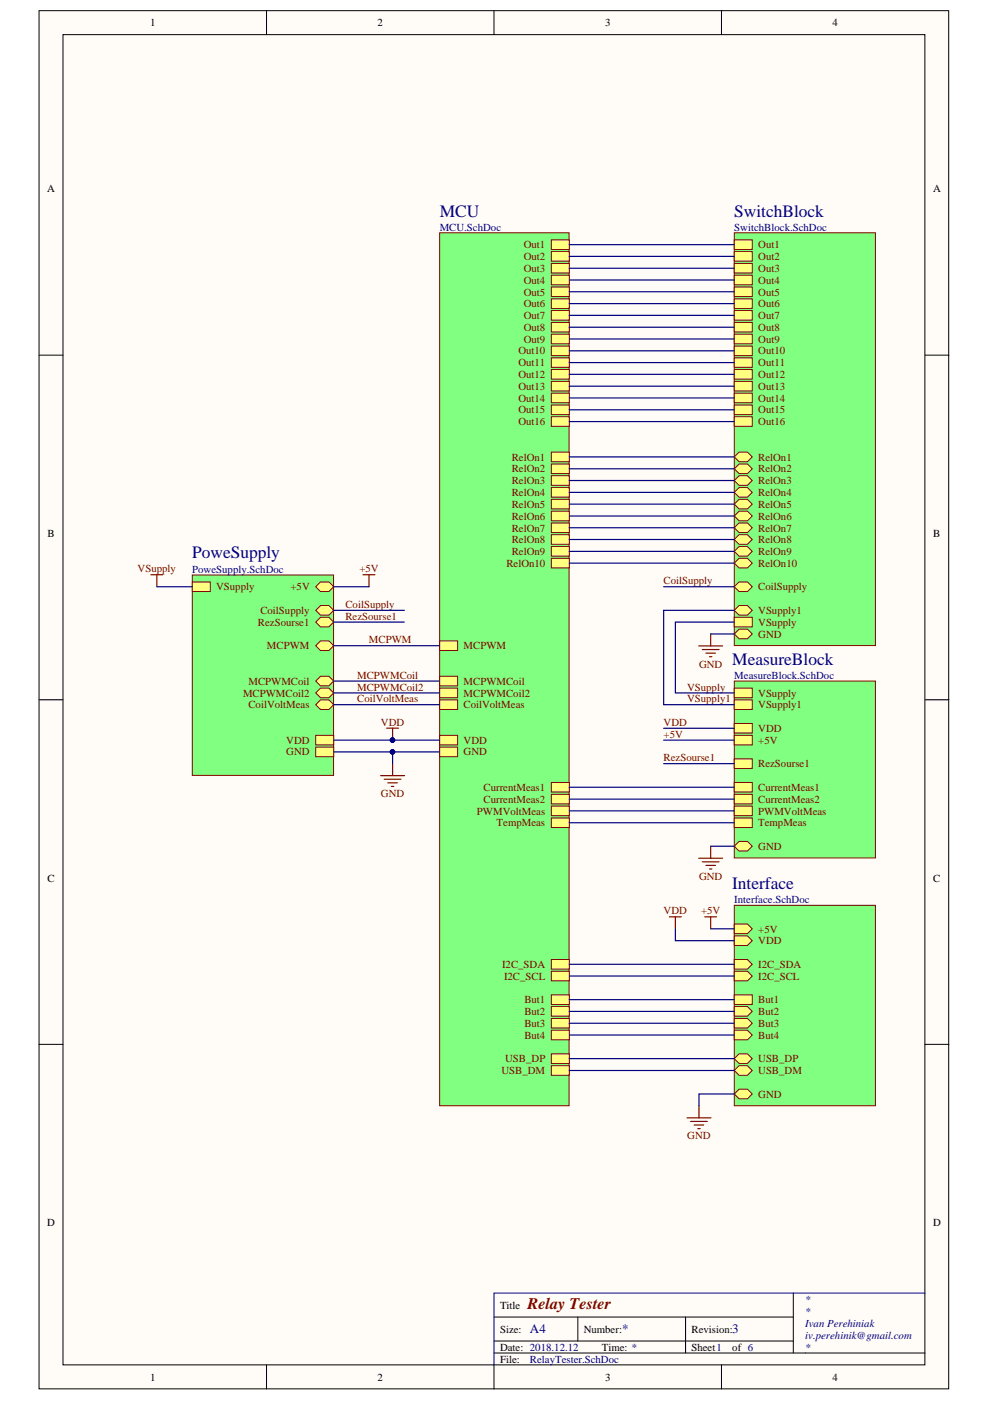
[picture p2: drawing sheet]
<svg xmlns="http://www.w3.org/2000/svg" width="210mm" height="297mm" viewBox="0 0 210 297" stroke-linecap="round" stroke-linejoin="round" font-family="sans-serif">
<g fill="#fffcf8" stroke="#000" stroke-width=".21">
<path d="M8.3 2.3h192.8v292.2h-192.8z"/>
<path d="M13.4 7.3h182.7v282.1h-182.7z"/>
</g>
<g fill="none" stroke="#000" stroke-width=".21">
<path d="M56.5 2.2v5.1M104.7 2.2v5.1M153 2.2v5.1M8.3 75.3h5.1M196.1 75.3h5.1M8.3 148.4h5.1M196.1 148.4h5.1M8.3 221.4h5.1M196.1 221.4h5.1M104.7 279.2h63.5M122.5 279.2v5.1M145.4 279.2v7.7"/>
<path d="M168.2 274.2v12.7M56.5 289.4v5.1M104.7 289.4v5.1M104.7 286.9h91.4M104.7 284.3h63.5M153 289.4v5.1"/>
</g>
<path d="M196.1 274.2h-91.4v15.2" fill="none" stroke="#000080" stroke-width=".21"/>
<path d="M141.9 194.4h2.6M143.2 194.4v2.5" fill="none" stroke="#800000" stroke-width=".25"/>
<path d="M155.7 191.9h29.9v42.5h-29.9z" fill="#80ff80" stroke="#800000" stroke-width=".21"/>
<path d="M155.7 195.9h2.8l1 1-1 1h-2.8z" fill-rule="evenodd" fill="#ffff80"/>
<path d="M155.7 195.9h2.8l1 1-1 1h-2.8z" fill="none" stroke="#800000" stroke-width=".21"/>
<path d="M155.7 203.4h2.8l1 1-1 1.1h-2.8z" fill-rule="evenodd" fill="#ffff80"/>
<path d="M155.7 203.4h2.8l1 1-1 1.1h-2.8z" fill="none" stroke="#800000" stroke-width=".21"/>
<path d="M155.7 205.9h2.8l1 1-1 1.1h-2.8z" fill-rule="evenodd" fill="#ffff80"/>
<path d="M155.7 205.9h2.8l1 1-1 1.1h-2.8z" fill="none" stroke="#800000" stroke-width=".21"/>
<path d="M156.7 230.9h1.8l1 1-1 1.1h-1.8l-1-1.1z" fill-rule="evenodd" fill="#ffff80"/>
<path d="M156.7 230.9h1.8l1 1-1 1.1h-1.8l-1-1.1z" fill="none" stroke="#800000" stroke-width=".21"/>
<path d="M155.7 210.9h3.8v2.1h-3.8z" fill-rule="evenodd" fill="#ffff80"/>
<path d="M155.7 210.9h3.8v2.1h-3.8z" fill="none" stroke="#800000" stroke-width=".21"/>
<path d="M155.7 213.4h2.8l1 1-1 1.1h-2.8z" fill-rule="evenodd" fill="#ffff80"/>
<path d="M155.7 213.4h2.8l1 1-1 1.1h-2.8z" fill="none" stroke="#800000" stroke-width=".21"/>
<path d="M155.7 215.9h2.8l1 1.1-1 1h-2.8z" fill-rule="evenodd" fill="#ffff80"/>
<path d="M155.7 215.9h2.8l1 1.1-1 1h-2.8z" fill="none" stroke="#800000" stroke-width=".21"/>
<path d="M155.7 218.4h2.8l1 1-1 1.1h-2.8z" fill-rule="evenodd" fill="#ffff80"/>
<path d="M155.7 218.4h2.8l1 1-1 1.1h-2.8z" fill="none" stroke="#800000" stroke-width=".21"/>
<path d="M155.7 198.4h2.8l1 1-1 1.1h-2.8z" fill-rule="evenodd" fill="#ffff80"/>
<path d="M155.7 198.4h2.8l1 1-1 1.1h-2.8z" fill="none" stroke="#800000" stroke-width=".21"/>
<path d="M156.7 225.9h1.8l1 1.1-1 1h-1.8l-1-1z" fill-rule="evenodd" fill="#ffff80"/>
<path d="M156.7 225.9h1.8l1 1.1-1 1h-1.8l-1-1z" fill="none" stroke="#800000" stroke-width=".21"/>
<path d="M156.7 223.4h1.8l1 1-1 1.1h-1.8l-1-1.1z" fill-rule="evenodd" fill="#ffff80"/>
<path d="M156.7 223.4h1.8l1 1-1 1.1h-1.8l-1-1.1z" fill="none" stroke="#800000" stroke-width=".21"/>
<path d="M40.8 121.9h29.9v42.5h-29.9z" fill="#80ff80" stroke="#800000" stroke-width=".21"/>
<path d="M40.8 123.4h3.8v2h-3.8z" fill-rule="evenodd" fill="#ffff80"/>
<path d="M40.8 123.4h3.8v2h-3.8z" fill="none" stroke="#800000" stroke-width=".21"/>
<path d="M66.9 155.9h3.8v2h-3.8z" fill-rule="evenodd" fill="#ffff80"/>
<path d="M66.9 155.9h3.8v2h-3.8z" fill="none" stroke="#800000" stroke-width=".21"/>
<path d="M66.9 158.4h3.8v2h-3.8z" fill-rule="evenodd" fill="#ffff80"/>
<path d="M66.9 158.4h3.8v2h-3.8z" fill="none" stroke="#800000" stroke-width=".21"/>
<path d="M68 123.4h1.7l1 1-1 1h-1.7l-1.1-1z" fill-rule="evenodd" fill="#ffff80"/>
<path d="M68 123.4h1.7l1 1-1 1h-1.7l-1.1-1z" fill="none" stroke="#800000" stroke-width=".21"/>
<path d="M68 128.4h1.7l1 1-1 1h-1.7l-1.1-1z" fill-rule="evenodd" fill="#ffff80"/>
<path d="M68 128.4h1.7l1 1-1 1h-1.7l-1.1-1z" fill="none" stroke="#800000" stroke-width=".21"/>
<path d="M68 148.4h1.7l1 1-1 1h-1.7l-1.1-1z" fill-rule="evenodd" fill="#ffff80"/>
<path d="M68 148.4h1.7l1 1-1 1h-1.7l-1.1-1z" fill="none" stroke="#800000" stroke-width=".21"/>
<path d="M68 143.4h1.7l1 1-1 1h-1.7l-1.1-1z" fill-rule="evenodd" fill="#ffff80"/>
<path d="M68 143.4h1.7l1 1-1 1h-1.7l-1.1-1z" fill="none" stroke="#800000" stroke-width=".21"/>
<path d="M68 145.9h1.7l1 1-1 1h-1.7l-1.1-1z" fill-rule="evenodd" fill="#ffff80"/>
<path d="M68 145.9h1.7l1 1-1 1h-1.7l-1.1-1z" fill="none" stroke="#800000" stroke-width=".21"/>
<path d="M68 135.9h1.7l1 1-1 1h-1.7l-1.1-1z" fill-rule="evenodd" fill="#ffff80"/>
<path d="M68 135.9h1.7l1 1-1 1h-1.7l-1.1-1z" fill="none" stroke="#800000" stroke-width=".21"/>
<path d="M68 130.9h1.7l1 1-1 1h-1.7l-1.1-1z" fill-rule="evenodd" fill="#ffff80"/>
<path d="M68 130.9h1.7l1 1-1 1h-1.7l-1.1-1z" fill="none" stroke="#800000" stroke-width=".21"/>
<g fill="none" stroke="#800000" stroke-width=".25">
<path d="M32 121.9h2.5M33.3 121.9v2.5M77 121.9h2.5M78.2 121.9v2.5M82 154.4h2.5M83.2 154.4v2.5M80.7 164.4h5.1M81.5 165.2h3.5M82.2 166h2.1M83 166.7h.5M83.2 161.9v2.5M149.4 194.4h2.6"/>
<path d="M150.7 194.4v2.5M145.7 237h5M146.4 237.8h3.6M147.2 238.5h2M147.9 239.3h.5M148.2 234.5v2.5"/>
</g>
<circle cx="83.2" cy="156.9" r=".49" fill="#000080" stroke="#000080" stroke-width=".21"/>
<path d="M155.7 144.4h29.9v37.5h-29.9z" fill="#80ff80" stroke="#800000" stroke-width=".21"/>
<path d="M155.7 148.4h3.8v2h-3.8z" fill-rule="evenodd" fill="#ffff80"/>
<path d="M155.7 148.4h3.8v2h-3.8z" fill="none" stroke="#800000" stroke-width=".21"/>
<path d="M155.7 145.9h3.8v2h-3.8z" fill-rule="evenodd" fill="#ffff80"/>
<path d="M155.7 145.9h3.8v2h-3.8z" fill="none" stroke="#800000" stroke-width=".21"/>
<path d="M155.7 153.4h3.8v2h-3.8z" fill-rule="evenodd" fill="#ffff80"/>
<path d="M155.7 153.4h3.8v2h-3.8z" fill="none" stroke="#800000" stroke-width=".21"/>
<path d="M155.7 165.9h3.8v2h-3.8z" fill-rule="evenodd" fill="#ffff80"/>
<path d="M155.7 165.9h3.8v2h-3.8z" fill="none" stroke="#800000" stroke-width=".21"/>
<path d="M155.7 160.9h3.8v2h-3.8z" fill-rule="evenodd" fill="#ffff80"/>
<path d="M155.7 160.9h3.8v2h-3.8z" fill="none" stroke="#800000" stroke-width=".21"/>
<path d="M155.7 170.9h3.8v2h-3.8z" fill-rule="evenodd" fill="#ffff80"/>
<path d="M155.7 170.9h3.8v2h-3.8z" fill="none" stroke="#800000" stroke-width=".21"/>
<path d="M155.7 168.4h3.8v2h-3.8z" fill-rule="evenodd" fill="#ffff80"/>
<path d="M155.7 168.4h3.8v2h-3.8z" fill="none" stroke="#800000" stroke-width=".21"/>
<path d="M155.7 173.4h3.8v2.1h-3.8z" fill-rule="evenodd" fill="#ffff80"/>
<path d="M155.7 173.4h3.8v2.1h-3.8z" fill="none" stroke="#800000" stroke-width=".21"/>
<path d="M155.7 155.9h3.8v2h-3.8z" fill-rule="evenodd" fill="#ffff80"/>
<path d="M155.7 155.9h3.8v2h-3.8z" fill="none" stroke="#800000" stroke-width=".21"/>
<path d="M156.7 178.4h1.8l1 1-1 1h-1.8l-1-1z" fill-rule="evenodd" fill="#ffff80"/>
<path d="M156.7 178.4h1.8l1 1-1 1h-1.8l-1-1z" fill="none" stroke="#800000" stroke-width=".21"/>
<path d="M93.2 49.4h27.5v185h-27.5z" fill="#80ff80" stroke="#800000" stroke-width=".21"/>
<path d="M116.9 210.9h3.8v2.1h-3.8z" fill-rule="evenodd" fill="#ffff80"/>
<path d="M116.9 210.9h3.8v2.1h-3.8z" fill="none" stroke="#800000" stroke-width=".21"/>
<path d="M116.9 213.4h3.8v2.1h-3.8z" fill-rule="evenodd" fill="#ffff80"/>
<path d="M116.9 213.4h3.8v2.1h-3.8z" fill="none" stroke="#800000" stroke-width=".21"/>
<path d="M116.9 215.9h3.8v2.1h-3.8z" fill-rule="evenodd" fill="#ffff80"/>
<path d="M116.9 215.9h3.8v2.1h-3.8z" fill="none" stroke="#800000" stroke-width=".21"/>
<path d="M116.9 218.4h3.8v2.1h-3.8z" fill-rule="evenodd" fill="#ffff80"/>
<path d="M116.9 218.4h3.8v2.1h-3.8z" fill="none" stroke="#800000" stroke-width=".21"/>
<path d="M116.9 205.9h3.8v2.1h-3.8z" fill-rule="evenodd" fill="#ffff80"/>
<path d="M116.9 205.9h3.8v2.1h-3.8z" fill="none" stroke="#800000" stroke-width=".21"/>
<path d="M116.9 203.4h3.8v2.1h-3.8z" fill-rule="evenodd" fill="#ffff80"/>
<path d="M116.9 203.4h3.8v2.1h-3.8z" fill="none" stroke="#800000" stroke-width=".21"/>
<path d="M116.9 70.9h3.8v2h-3.8z" fill-rule="evenodd" fill="#ffff80"/>
<path d="M116.9 70.9h3.8v2h-3.8z" fill="none" stroke="#800000" stroke-width=".21"/>
<path d="M116.9 68.4h3.8v2h-3.8z" fill-rule="evenodd" fill="#ffff80"/>
<path d="M116.9 68.4h3.8v2h-3.8z" fill="none" stroke="#800000" stroke-width=".21"/>
<path d="M116.9 105.9h3.8v2h-3.8z" fill-rule="evenodd" fill="#ffff80"/>
<path d="M116.9 105.9h3.8v2h-3.8z" fill="none" stroke="#800000" stroke-width=".21"/>
<path d="M116.9 108.4h3.8v2h-3.8z" fill-rule="evenodd" fill="#ffff80"/>
<path d="M116.9 108.4h3.8v2h-3.8z" fill="none" stroke="#800000" stroke-width=".21"/>
<path d="M116.9 100.9h3.8v2h-3.8z" fill-rule="evenodd" fill="#ffff80"/>
<path d="M116.9 100.9h3.8v2h-3.8z" fill="none" stroke="#800000" stroke-width=".21"/>
<path d="M116.9 103.4h3.8v2h-3.8z" fill-rule="evenodd" fill="#ffff80"/>
<path d="M116.9 103.4h3.8v2h-3.8z" fill="none" stroke="#800000" stroke-width=".21"/>
<path d="M116.9 95.9h3.8v2h-3.8z" fill-rule="evenodd" fill="#ffff80"/>
<path d="M116.9 95.9h3.8v2h-3.8z" fill="none" stroke="#800000" stroke-width=".21"/>
<path d="M116.9 98.4h3.8v2h-3.8z" fill-rule="evenodd" fill="#ffff80"/>
<path d="M116.9 98.4h3.8v2h-3.8z" fill="none" stroke="#800000" stroke-width=".21"/>
<path d="M93.2 148.4h3.8v2h-3.8z" fill-rule="evenodd" fill="#ffff80"/>
<path d="M93.2 148.4h3.8v2h-3.8z" fill="none" stroke="#800000" stroke-width=".21"/>
<path d="M116.9 170.9h3.8v2h-3.8z" fill-rule="evenodd" fill="#ffff80"/>
<path d="M116.9 170.9h3.8v2h-3.8z" fill="none" stroke="#800000" stroke-width=".21"/>
<path d="M116.9 165.9h3.8v2h-3.8z" fill-rule="evenodd" fill="#ffff80"/>
<path d="M116.9 165.9h3.8v2h-3.8z" fill="none" stroke="#800000" stroke-width=".21"/>
<path d="M116.9 168.4h3.8v2h-3.8z" fill-rule="evenodd" fill="#ffff80"/>
<path d="M116.9 168.4h3.8v2h-3.8z" fill="none" stroke="#800000" stroke-width=".21"/>
<path d="M116.9 173.4h3.8v2.1h-3.8z" fill-rule="evenodd" fill="#ffff80"/>
<path d="M116.9 173.4h3.8v2.1h-3.8z" fill="none" stroke="#800000" stroke-width=".21"/>
<path d="M93.2 143.4h3.8v2h-3.8z" fill-rule="evenodd" fill="#ffff80"/>
<path d="M93.2 143.4h3.8v2h-3.8z" fill="none" stroke="#800000" stroke-width=".21"/>
<path d="M93.2 135.9h3.8v2h-3.8z" fill-rule="evenodd" fill="#ffff80"/>
<path d="M93.2 135.9h3.8v2h-3.8z" fill="none" stroke="#800000" stroke-width=".21"/>
<path d="M116.9 115.9h3.8v2h-3.8z" fill-rule="evenodd" fill="#ffff80"/>
<path d="M116.9 115.9h3.8v2h-3.8z" fill="none" stroke="#800000" stroke-width=".21"/>
<path d="M116.9 118.4h3.8v2h-3.8z" fill-rule="evenodd" fill="#ffff80"/>
<path d="M116.9 118.4h3.8v2h-3.8z" fill="none" stroke="#800000" stroke-width=".21"/>
<path d="M93.2 145.9h3.8v2h-3.8z" fill-rule="evenodd" fill="#ffff80"/>
<path d="M93.2 145.9h3.8v2h-3.8z" fill="none" stroke="#800000" stroke-width=".21"/>
<path d="M116.9 225.9h3.8v2.1h-3.8z" fill-rule="evenodd" fill="#ffff80"/>
<path d="M116.9 225.9h3.8v2.1h-3.8z" fill="none" stroke="#800000" stroke-width=".21"/>
<path d="M116.9 223.4h3.8v2.1h-3.8z" fill-rule="evenodd" fill="#ffff80"/>
<path d="M116.9 223.4h3.8v2.1h-3.8z" fill="none" stroke="#800000" stroke-width=".21"/>
<path d="M116.9 80.9h3.8v2h-3.8z" fill-rule="evenodd" fill="#ffff80"/>
<path d="M116.9 80.9h3.8v2h-3.8z" fill="none" stroke="#800000" stroke-width=".21"/>
<path d="M116.9 85.9h3.8v2h-3.8z" fill-rule="evenodd" fill="#ffff80"/>
<path d="M116.9 85.9h3.8v2h-3.8z" fill="none" stroke="#800000" stroke-width=".21"/>
<path d="M116.9 83.4h3.8v2h-3.8z" fill-rule="evenodd" fill="#ffff80"/>
<path d="M116.9 83.4h3.8v2h-3.8z" fill="none" stroke="#800000" stroke-width=".21"/>
<path d="M116.9 88.4h3.8v2h-3.8z" fill-rule="evenodd" fill="#ffff80"/>
<path d="M116.9 88.4h3.8v2h-3.8z" fill="none" stroke="#800000" stroke-width=".21"/>
<path d="M116.9 110.9h3.8v2h-3.8z" fill-rule="evenodd" fill="#ffff80"/>
<path d="M116.9 110.9h3.8v2h-3.8z" fill="none" stroke="#800000" stroke-width=".21"/>
<path d="M116.9 113.4h3.8v2h-3.8z" fill-rule="evenodd" fill="#ffff80"/>
<path d="M116.9 113.4h3.8v2h-3.8z" fill="none" stroke="#800000" stroke-width=".21"/>
<path d="M116.9 50.9h3.8v2h-3.8z" fill-rule="evenodd" fill="#ffff80"/>
<path d="M116.9 50.9h3.8v2h-3.8z" fill="none" stroke="#800000" stroke-width=".21"/>
<path d="M116.9 55.9h3.8v2h-3.8z" fill-rule="evenodd" fill="#ffff80"/>
<path d="M116.9 55.9h3.8v2h-3.8z" fill="none" stroke="#800000" stroke-width=".21"/>
<path d="M116.9 53.3h3.8v2.1h-3.8z" fill-rule="evenodd" fill="#ffff80"/>
<path d="M116.9 53.3h3.8v2.1h-3.8z" fill="none" stroke="#800000" stroke-width=".21"/>
<path d="M116.9 58.3h3.8v2.1h-3.8z" fill-rule="evenodd" fill="#ffff80"/>
<path d="M116.9 58.3h3.8v2.1h-3.8z" fill="none" stroke="#800000" stroke-width=".21"/>
<path d="M116.9 63.4h3.8v2h-3.8z" fill-rule="evenodd" fill="#ffff80"/>
<path d="M116.9 63.4h3.8v2h-3.8z" fill="none" stroke="#800000" stroke-width=".21"/>
<path d="M116.9 60.8h3.8v2.1h-3.8z" fill-rule="evenodd" fill="#ffff80"/>
<path d="M116.9 60.8h3.8v2.1h-3.8z" fill="none" stroke="#800000" stroke-width=".21"/>
<path d="M116.9 65.8h3.8v2.1h-3.8z" fill-rule="evenodd" fill="#ffff80"/>
<path d="M116.9 65.8h3.8v2.1h-3.8z" fill="none" stroke="#800000" stroke-width=".21"/>
<path d="M116.9 73.4h3.8v2h-3.8z" fill-rule="evenodd" fill="#ffff80"/>
<path d="M116.9 73.4h3.8v2h-3.8z" fill="none" stroke="#800000" stroke-width=".21"/>
<path d="M116.9 78.3h3.8v2.1h-3.8z" fill-rule="evenodd" fill="#ffff80"/>
<path d="M116.9 78.3h3.8v2.1h-3.8z" fill="none" stroke="#800000" stroke-width=".21"/>
<path d="M116.9 75.9h3.8v2h-3.8z" fill-rule="evenodd" fill="#ffff80"/>
<path d="M116.9 75.9h3.8v2h-3.8z" fill="none" stroke="#800000" stroke-width=".21"/>
<path d="M93.2 155.9h3.8v2h-3.8z" fill-rule="evenodd" fill="#ffff80"/>
<path d="M93.2 155.9h3.8v2h-3.8z" fill="none" stroke="#800000" stroke-width=".21"/>
<path d="M93.2 158.4h3.8v2h-3.8z" fill-rule="evenodd" fill="#ffff80"/>
<path d="M93.2 158.4h3.8v2h-3.8z" fill="none" stroke="#800000" stroke-width=".21"/>
<path d="M155.7 49.4h29.9v87.5h-29.9z" fill="#80ff80" stroke="#800000" stroke-width=".21"/>
<path d="M155.7 50.9h3.8v2h-3.8z" fill-rule="evenodd" fill="#ffff80"/>
<path d="M155.7 50.9h3.8v2h-3.8z" fill="none" stroke="#800000" stroke-width=".21"/>
<path d="M155.7 53.3h3.8v2.1h-3.8z" fill-rule="evenodd" fill="#ffff80"/>
<path d="M155.7 53.3h3.8v2.1h-3.8z" fill="none" stroke="#800000" stroke-width=".21"/>
<path d="M155.7 55.9h3.8v2h-3.8z" fill-rule="evenodd" fill="#ffff80"/>
<path d="M155.7 55.9h3.8v2h-3.8z" fill="none" stroke="#800000" stroke-width=".21"/>
<path d="M155.7 58.3h3.8v2.1h-3.8z" fill-rule="evenodd" fill="#ffff80"/>
<path d="M155.7 58.3h3.8v2.1h-3.8z" fill="none" stroke="#800000" stroke-width=".21"/>
<path d="M155.7 60.8h3.8v2.1h-3.8z" fill-rule="evenodd" fill="#ffff80"/>
<path d="M155.7 60.8h3.8v2.1h-3.8z" fill="none" stroke="#800000" stroke-width=".21"/>
<path d="M155.7 63.4h3.8v2h-3.8z" fill-rule="evenodd" fill="#ffff80"/>
<path d="M155.7 63.4h3.8v2h-3.8z" fill="none" stroke="#800000" stroke-width=".21"/>
<path d="M155.7 65.8h3.8v2.1h-3.8z" fill-rule="evenodd" fill="#ffff80"/>
<path d="M155.7 65.8h3.8v2.1h-3.8z" fill="none" stroke="#800000" stroke-width=".21"/>
<path d="M155.7 68.4h3.8v2h-3.8z" fill-rule="evenodd" fill="#ffff80"/>
<path d="M155.7 68.4h3.8v2h-3.8z" fill="none" stroke="#800000" stroke-width=".21"/>
<path d="M155.7 70.9h3.8v2h-3.8z" fill-rule="evenodd" fill="#ffff80"/>
<path d="M155.7 70.9h3.8v2h-3.8z" fill="none" stroke="#800000" stroke-width=".21"/>
<path d="M155.7 73.4h3.8v2h-3.8z" fill-rule="evenodd" fill="#ffff80"/>
<path d="M155.7 73.4h3.8v2h-3.8z" fill="none" stroke="#800000" stroke-width=".21"/>
<path d="M155.7 75.9h3.8v2h-3.8z" fill-rule="evenodd" fill="#ffff80"/>
<path d="M155.7 75.9h3.8v2h-3.8z" fill="none" stroke="#800000" stroke-width=".21"/>
<path d="M155.7 78.3h3.8v2.1h-3.8z" fill-rule="evenodd" fill="#ffff80"/>
<path d="M155.7 78.3h3.8v2.1h-3.8z" fill="none" stroke="#800000" stroke-width=".21"/>
<path d="M155.7 80.9h3.8v2h-3.8z" fill-rule="evenodd" fill="#ffff80"/>
<path d="M155.7 80.9h3.8v2h-3.8z" fill="none" stroke="#800000" stroke-width=".21"/>
<path d="M155.7 83.4h3.8v2h-3.8z" fill-rule="evenodd" fill="#ffff80"/>
<path d="M155.7 83.4h3.8v2h-3.8z" fill="none" stroke="#800000" stroke-width=".21"/>
<path d="M155.7 85.9h3.8v2h-3.8z" fill-rule="evenodd" fill="#ffff80"/>
<path d="M155.7 85.9h3.8v2h-3.8z" fill="none" stroke="#800000" stroke-width=".21"/>
<path d="M155.7 88.4h3.8v2h-3.8z" fill-rule="evenodd" fill="#ffff80"/>
<path d="M155.7 88.4h3.8v2h-3.8z" fill="none" stroke="#800000" stroke-width=".21"/>
<path d="M155.7 130.9h3.8v2h-3.8z" fill-rule="evenodd" fill="#ffff80"/>
<path d="M155.7 130.9h3.8v2h-3.8z" fill="none" stroke="#800000" stroke-width=".21"/>
<path d="M156.7 133.4h1.8l1 1-1 1h-1.8l-1-1z" fill-rule="evenodd" fill="#ffff80"/>
<path d="M156.7 133.4h1.8l1 1-1 1h-1.8l-1-1z" fill="none" stroke="#800000" stroke-width=".21"/>
<path d="M156.7 128.4h1.8l1 1-1 1h-1.8l-1-1z" fill-rule="evenodd" fill="#ffff80"/>
<path d="M156.7 128.4h1.8l1 1-1 1h-1.8l-1-1z" fill="none" stroke="#800000" stroke-width=".21"/>
<path d="M156.7 118.4h1.8l1 1-1 1h-1.8l-1-1z" fill-rule="evenodd" fill="#ffff80"/>
<path d="M156.7 118.4h1.8l1 1-1 1h-1.8l-1-1z" fill="none" stroke="#800000" stroke-width=".21"/>
<path d="M156.7 123.4h1.8l1 1-1 1h-1.8l-1-1z" fill-rule="evenodd" fill="#ffff80"/>
<path d="M156.7 123.4h1.8l1 1-1 1h-1.8l-1-1z" fill="none" stroke="#800000" stroke-width=".21"/>
<path d="M156.7 115.9h1.8l1 1-1 1h-1.8l-1-1z" fill-rule="evenodd" fill="#ffff80"/>
<path d="M156.7 115.9h1.8l1 1-1 1h-1.8l-1-1z" fill="none" stroke="#800000" stroke-width=".21"/>
<path d="M156.7 113.4h1.8l1 1-1 1h-1.8l-1-1z" fill-rule="evenodd" fill="#ffff80"/>
<path d="M156.7 113.4h1.8l1 1-1 1h-1.8l-1-1z" fill="none" stroke="#800000" stroke-width=".21"/>
<path d="M156.7 103.4h1.8l1 1-1 1h-1.8l-1-1z" fill-rule="evenodd" fill="#ffff80"/>
<path d="M156.7 103.4h1.8l1 1-1 1h-1.8l-1-1z" fill="none" stroke="#800000" stroke-width=".21"/>
<path d="M156.7 110.9h1.8l1 1-1 1h-1.8l-1-1z" fill-rule="evenodd" fill="#ffff80"/>
<path d="M156.7 110.9h1.8l1 1-1 1h-1.8l-1-1z" fill="none" stroke="#800000" stroke-width=".21"/>
<path d="M156.7 98.4h1.8l1 1-1 1h-1.8l-1-1z" fill-rule="evenodd" fill="#ffff80"/>
<path d="M156.7 98.4h1.8l1 1-1 1h-1.8l-1-1z" fill="none" stroke="#800000" stroke-width=".21"/>
<path d="M156.7 100.9h1.8l1 1-1 1h-1.8l-1-1z" fill-rule="evenodd" fill="#ffff80"/>
<path d="M156.7 100.9h1.8l1 1-1 1h-1.8l-1-1z" fill="none" stroke="#800000" stroke-width=".21"/>
<path d="M156.7 95.9h1.8l1 1-1 1h-1.8l-1-1z" fill-rule="evenodd" fill="#ffff80"/>
<path d="M156.7 95.9h1.8l1 1-1 1h-1.8l-1-1z" fill="none" stroke="#800000" stroke-width=".21"/>
<path d="M156.7 105.9h1.8l1 1-1 1h-1.8l-1-1z" fill-rule="evenodd" fill="#ffff80"/>
<path d="M156.7 105.9h1.8l1 1-1 1h-1.8l-1-1z" fill="none" stroke="#800000" stroke-width=".21"/>
<path d="M156.7 108.4h1.8l1 1-1 1h-1.8l-1-1z" fill-rule="evenodd" fill="#ffff80"/>
<path d="M156.7 108.4h1.8l1 1-1 1h-1.8l-1-1z" fill="none" stroke="#800000" stroke-width=".21"/>
<path d="M148.1 137h5.1M148.9 137.7h3.6M149.7 138.5h2M150.4 139.2h.5M150.7 134.4v2.6M150.7 179.4v2.6M148.1 182h5.1M148.9 182.7h3.6M149.7 183.5h2M150.4 184.2h.5" fill="none" stroke="#800000" stroke-width=".25"/>
<g fill="none" stroke="#000080" stroke-width=".25">
<path d="M120.7 51.9h35M120.7 54.4h35M120.7 56.9h35M120.7 59.4h35M120.7 61.9h35M120.7 64.4h35M120.7 66.9h35M120.7 69.4h35M120.7 71.9h35M120.7 74.4h35M120.7 76.9h35M120.7 79.4h35"/>
<path d="M120.7 81.9h35M120.7 84.4h35M120.7 86.9h35M120.7 89.4h35M120.7 96.9h35M120.7 99.4h35M120.7 119.4h35M120.7 116.9h35M120.7 114.4h35M120.7 111.9h35M120.7 109.4h35M120.7 106.9h35"/>
<path d="M120.7 101.9h35M120.7 104.4h35M33.3 124.4h7.5M70.7 124.4h7.5M70.7 131.9h15M70.7 129.4h15M70.7 136.9h22.5M140.7 124.4h15M150.7 134.4h5M155.7 131.9h-12.5v15h12.5M155.7 129.4h-15v20h15M70.7 156.9h22.5"/>
<path d="M70.7 159.4h22.5M70.7 149.4h22.5M70.7 144.4h22.5M70.7 146.9h22.5M83.2 159.4v2.5M140.7 154.4h15M140.7 156.9h15M120.7 166.9h35M120.7 169.4h35M120.7 171.9h35M120.7 174.4h35M140.7 161.9h15"/>
<path d="M150.7 179.4h5M143.2 196.9v2.5h12.5M150.7 196.9h5M120.7 204.4h35M120.7 206.9h35M120.7 211.9h35M120.7 214.4h35M120.7 217h35M120.7 219.4h35M120.7 224.4h35M120.7 227h35M155.7 231.9h-7.5v2.6"/>
</g>
<g fill="#000080" stroke="#000080" stroke-width=".21">
<circle cx="83.2" cy="156.9" r=".49"/>
<circle cx="83.2" cy="159.4" r=".48"/>
</g>
<g font-size="3.7" fill="#000080">
<text x="93.2" y="46.1">MCU</text>
<text x="155.7" y="46.1">SwitchBlock</text>
<text x="40.8" y="118.4">PoweSupply</text>
<text x="155.3" y="141">MeasureBlock</text>
<text x="155.3" y="188.5">Interface</text>
</g>
<text font-size="3.4" fill="#800000" x="111.8" y="277.5">Relay Tester</text>
<g font-size="2.7" fill="#000080">
<text x="112.4" y="282.7">A4</text>
<text x="131.9" y="282.7">*</text>
<text x="155.3" y="282.7">3</text>
</g>
<g font-size="2.3">
<text x="31.8" y="5.6">1</text>
<text x="80" y="5.6">2</text>
<text x="128.3" y="5.6">3</text>
<text x="176.5" y="5.6">4</text>
<text x="10" y="40.8">A</text>
<text x="197.8" y="40.8">A</text>
<text x="10.1" y="113.9">B</text>
<text x="197.9" y="113.9">B</text>
<text x="10.1" y="186.9">C</text>
<text x="197.9" y="186.9">C</text>
<text x="10" y="260">D</text>
<text x="197.8" y="260">D</text>
<text x="106" y="277.5">Title</text>
<text x="106" y="282.6">Size:</text>
<text x="106" y="286.4">Date: 2018.12.12</text>
<text x="123.8" y="282.6">Number:</text>
<text x="127.6" y="286.4">Time: *</text>
<text x="146.6" y="282.6">Revision:</text>
<text x="146.6" y="286.4">Sheet1</text>
<text x="155.3" y="286.4">of 6</text>
<text x="31.8" y="292.7">1</text>
<text x="80" y="292.7">2</text>
<text x="106" y="288.9">File:</text>
<text x="128.3" y="292.7">3</text>
<text x="176.5" y="292.7">4</text>
</g>
<g font-size="2.3" fill="#000080">
<text x="93.2" y="48.9">MCU.SchDoc</text>
<text x="155.7" y="48.9">SwitchBlock.SchDoc</text>
<text x="40.8" y="121.4">PoweSupply.SchDoc</text>
<text x="155.7" y="143.9">MeasureBlock.SchDoc</text>
<text x="155.7" y="191.4">Interface.SchDoc</text>
<text x="170.7" y="276.2">*</text>
<text x="170.7" y="278.8">*</text>
<text x="170.7" y="281.3">Ivan Perehiniak</text>
<text x="170.7" y="283.8">iv.perehinik@gmail.com</text>
<text x="170.7" y="286.4">*</text>
<text x="112.4" y="288.9">RelayTester.SchDoc</text>
</g>
<g font-size="2.3" fill="#800000">
<text x="111" y="52.6">Out1</text>
<text x="160.8" y="52.6">Out1</text>
<text x="111" y="57.6">Out3</text>
<text x="111" y="55.1">Out2</text>
<text x="160.8" y="55.1">Out2</text>
<text x="160.8" y="57.6">Out3</text>
<text x="111" y="60.1">Out4</text>
<text x="111" y="65.2">Out6</text>
<text x="111" y="62.7">Out5</text>
<text x="160.8" y="60.1">Out4</text>
<text x="160.8" y="62.7">Out5</text>
<text x="160.8" y="65.2">Out6</text>
<text x="111" y="70.1">Out8</text>
<text x="111" y="67.7">Out7</text>
<text x="160.8" y="67.7">Out7</text>
<text x="160.8" y="70.1">Out8</text>
<text x="109.9" y="75.1">Out10</text>
<text x="109.9" y="77.6">Out11</text>
<text x="111" y="72.6">Out9</text>
<text x="160.8" y="72.6">Out9</text>
<text x="160.8" y="75.1">Out10</text>
<text x="160.8" y="77.6">Out11</text>
<text x="109.9" y="82.7">Out13</text>
<text x="109.9" y="80.2">Out12</text>
<text x="160.8" y="80.2">Out12</text>
<text x="160.8" y="82.7">Out13</text>
<text x="109.9" y="87.7">Out15</text>
<text x="109.9" y="85.2">Out14</text>
<text x="160.8" y="85.2">Out14</text>
<text x="160.8" y="87.7">Out15</text>
<text x="109.9" y="90.1">Out16</text>
<text x="160.8" y="90.1">Out16</text>
<text x="108.5" y="97.7">RelOn1</text>
<text x="108.5" y="100.2">RelOn2</text>
<text x="160.8" y="100.2">RelOn2</text>
<text x="160.8" y="97.7">RelOn1</text>
<text x="108.5" y="107.7">RelOn5</text>
<text x="108.5" y="102.7">RelOn3</text>
<text x="108.5" y="105.2">RelOn4</text>
<text x="160.8" y="105.2">RelOn4</text>
<text x="160.8" y="102.7">RelOn3</text>
<text x="160.8" y="107.7">RelOn5</text>
<text x="108.5" y="110.2">RelOn6</text>
<text x="108.5" y="112.7">RelOn7</text>
<text x="160.8" y="112.7">RelOn7</text>
<text x="160.8" y="110.2">RelOn6</text>
<text x="108.5" y="117.7">RelOn9</text>
<text x="108.5" y="115.2">RelOn8</text>
<text x="160.8" y="117.7">RelOn9</text>
<text x="160.8" y="115.2">RelOn8</text>
<text x="29.2" y="121.4">VSupply</text>
<text x="45.8" y="125.2">VSupply</text>
<text x="61.6" y="125.2">+5V</text>
<text x="76.2" y="121.4">+5V</text>
<text x="107.4" y="120.2">RelOn10</text>
<text x="140.7" y="123.9">CoilSupply</text>
<text x="160.8" y="120.2">RelOn10</text>
<text x="160.8" y="125.2">CoilSupply</text>
<text x="55.2" y="130.2">CoilSupply</text>
<text x="73.2" y="128.9">CoilSupply</text>
<text x="73.2" y="131.4">RezSourse1</text>
<text x="160.8" y="130.2">VSupply1</text>
<text x="54.7" y="132.7">RezSourse1</text>
<text x="56.6" y="137.7">MCPWM</text>
<text x="78.2" y="136.4">MCPWM</text>
<text x="98.3" y="137.7">MCPWM</text>
<text x="160.8" y="132.7">VSupply</text>
<text x="160.8" y="135.2">GND</text>
<text x="75.7" y="143.9">MCPWMCoil</text>
<text x="148.2" y="141.5">GND</text>
<text x="51.5" y="147.7">MCPWMCoil2</text>
<text x="52.7" y="145.2">MCPWMCoil</text>
<text x="75.7" y="148.9">CoilVoltMeas</text>
<text x="75.7" y="146.4">MCPWMCoil2</text>
<text x="98.3" y="145.2">MCPWMCoil</text>
<text x="98.3" y="147.7">MCPWMCoil2</text>
<text x="145.7" y="146.4">VSupply</text>
<text x="145.7" y="148.9">VSupply1</text>
<text x="160.8" y="147.7">VSupply</text>
<text x="52.7" y="150.2">CoilVoltMeas</text>
<text x="80.8" y="153.9">VDD</text>
<text x="98.3" y="150.2">CoilVoltMeas</text>
<text x="140.7" y="153.9">VDD</text>
<text x="160.8" y="150.2">VSupply1</text>
<text x="160.8" y="155.2">VDD</text>
<text x="60.7" y="157.7">VDD</text>
<text x="60.7" y="160.2">GND</text>
<text x="98.3" y="157.7">VDD</text>
<text x="98.3" y="160.2">GND</text>
<text x="140.7" y="161.4">RezSourse1</text>
<text x="140.7" y="156.4">+5V</text>
<text x="160.8" y="157.7">+5V</text>
<text x="102.5" y="167.7">CurrentMeas1</text>
<text x="160.8" y="167.7">CurrentMeas1</text>
<text x="160.8" y="162.7">RezSourse1</text>
<text x="80.8" y="169.1">GND</text>
<text x="101.1" y="172.7">PWMVoltMeas</text>
<text x="102.5" y="170.2">CurrentMeas2</text>
<text x="160.8" y="172.7">PWMVoltMeas</text>
<text x="160.8" y="170.2">CurrentMeas2</text>
<text x="105.3" y="175.2">TempMeas</text>
<text x="160.8" y="175.2">TempMeas</text>
<text x="160.8" y="180.2">GND</text>
<text x="148.2" y="186.6">GND</text>
<text x="140.7" y="193.9">VDD</text>
<text x="148.6" y="193.9">+5V</text>
<text x="160.8" y="197.7">+5V</text>
<text x="160.8" y="200.2">VDD</text>
<text x="106.4" y="205.2">I2C_SDA</text>
<text x="106.9" y="207.7">I2C_SCL</text>
<text x="160.8" y="205.2">I2C_SDA</text>
<text x="160.8" y="207.7">I2C_SCL</text>
<text x="111.2" y="212.7">But1</text>
<text x="111.2" y="215.2">But2</text>
<text x="160.8" y="212.7">But1</text>
<text x="160.8" y="215.2">But2</text>
<text x="111.2" y="217.7">But3</text>
<text x="111.2" y="220.2">But4</text>
<text x="160.8" y="217.7">But3</text>
<text x="160.8" y="220.2">But4</text>
<text x="106.3" y="227.7">USB_DM</text>
<text x="107.1" y="225.2">USB_DP</text>
<text x="160.8" y="227.7">USB_DM</text>
<text x="160.8" y="225.2">USB_DP</text>
<text x="160.8" y="232.7">GND</text>
<text x="145.7" y="241.6">GND</text>
</g>
</svg>
